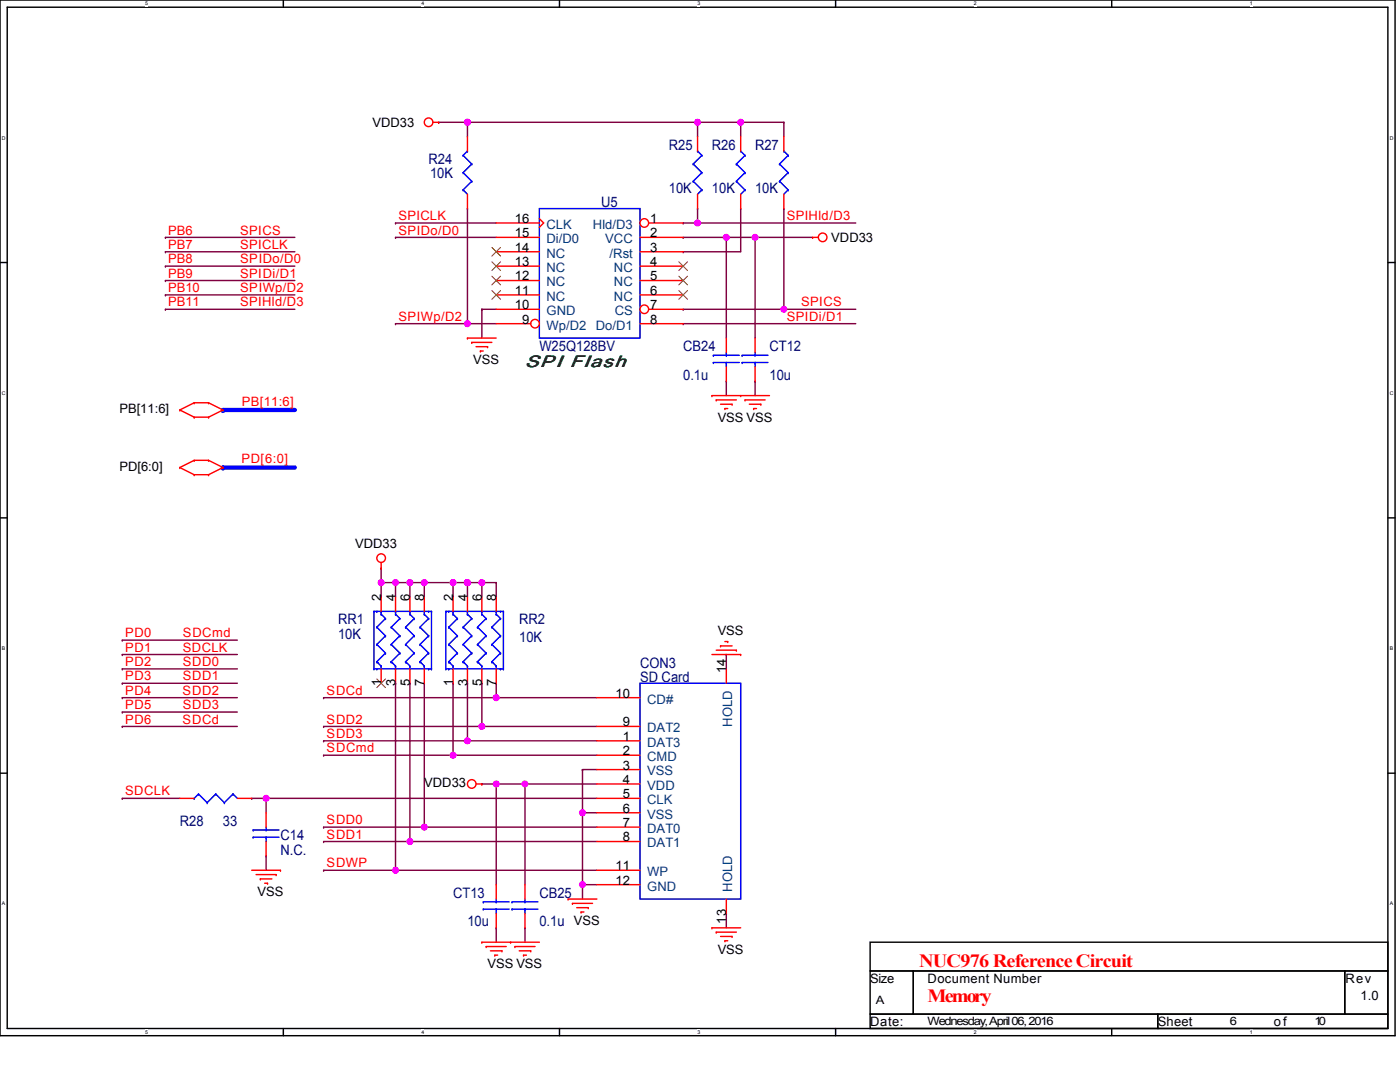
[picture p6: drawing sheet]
<svg xmlns="http://www.w3.org/2000/svg" width="279mm" height="216mm" viewBox="0 0 279 216" stroke-linecap="round" stroke-linejoin="round" font-family="sans-serif">
<path d="M0 0h278.4v206.7h-278.4zM1.4 1.4h275.6v203.8h-275.6z" fill="none" stroke="#000" stroke-width=".29"/>
<g fill="#fff">
<path d="M29 .2h.6v1.1h-.6z"/>
<path d="M29 205.4h.6v1.1h-.6z"/>
</g>
<path d="M56.5 0v1.4M56.5 205.2v1.5" fill="none" stroke="#000" stroke-width=".29"/>
<g fill="#fff">
<path d="M84.1 .2h.6v1.1h-.6z"/>
<path d="M84.1 205.4h.6v1.1h-.6z"/>
</g>
<path d="M111.7 0v1.4M111.7 205.2v1.5" fill="none" stroke="#000" stroke-width=".29"/>
<g fill="#fff">
<path d="M139.2 .2h.6v1.1h-.6z"/>
<path d="M139.2 205.4h.6v1.1h-.6z"/>
</g>
<path d="M166.8 0v1.4M166.8 205.2v1.5" fill="none" stroke="#000" stroke-width=".29"/>
<g fill="#fff">
<path d="M194.3 .2h.6v1.1h-.6z"/>
<path d="M194.3 205.4h.6v1.1h-.6z"/>
</g>
<path d="M221.9 0v1.4M221.9 205.2v1.5" fill="none" stroke="#000" stroke-width=".29"/>
<g fill="#fff">
<path d="M249.4 .2h.6v1.1h-.6z"/>
<path d="M249.4 205.4h.6v1.1h-.6z"/>
<path d="M.4 26.9h.7v1.2h-.7z"/>
<path d="M277.3 26.9h.8v1.2h-.8z"/>
<path d="M.4 77.9h.7v1.1h-.7z"/>
<path d="M277.3 77.9h.8v1.1h-.8z"/>
</g>
<path d="M0 52.4h1.4M277 52.4h1.4" fill="none" stroke="#000" stroke-width=".29"/>
<g fill="#fff">
<path d="M.4 128.8h.7v1.2h-.7z"/>
<path d="M277.3 128.8h.7v1.2h-.7z"/>
</g>
<path d="M0 103.3h1.4M277 103.3h1.4" fill="none" stroke="#000" stroke-width=".29"/>
<g fill="#fff">
<path d="M.4 179.7h.7v1.2h-.7z"/>
<path d="M277.3 179.7h.7v1.2h-.7z"/>
</g>
<path d="M0 154.3h1.4M277 154.3h1.4" fill="none" stroke="#000" stroke-width=".29"/>
<g fill="none" stroke="#800040" stroke-width=".29">
<path d="M87.5 24.4h.1M87.5 24.4h68.9M93.3 24.4h.1M93.3 24.4v2.9M139.2 24.4h.1M139.2 24.4v2.9M147.8 24.4h.1M147.8 24.4v2.9M156.4 24.4h.1M156.4 24.4v2.9M33 47.4h.1M33 50.2h.1"/>
<path d="M33 56h.1M33 53.1h.1M33 58.8h.1M33 47.4h25.8M33 50.2h25.8M33 56h25.8M33 53.1h25.8M33 58.8h25.8M78.9 47.4h.1M78.9 44.5h.1M78.9 47.4h20.1M78.9 44.5h20.1"/>
<path d="M136.3 50.2h.1M136.3 47.4h.1M136.3 47.4h25.9M139.2 44.5h.1M139.2 44.5h31.6M145 47.4h.1M145 47.4v20.1M147.8 41.6h.1M147.8 41.6v8.6h-11.5M150.7 47.4h.1M150.7 47.4v20.1M33 61.7h.1"/>
<path d="M33 61.7h25.8M78.9 64.6h.1M78.9 64.6h14.4M96.2 61.7h.1M96.2 61.7v5.8M96.2 61.7h2.8M136.3 64.6h.1M136.3 61.7h.1M136.3 61.7h20.1M136.3 64.6h34.5M145 76.1h.1M145 76.1v2.8"/>
<path d="M150.7 76.1h.1M150.7 76.1v2.8M76.1 113.4h.1M76.1 116.2h.1M76.1 113.4v5.7M76.1 116.2h22.9M78.9 116.2h.1M78.9 116.2v2.9M81.8 116.2h.1M81.8 116.2v2.9M84.7 116.2h.1M84.7 116.2v2.9"/>
<path d="M90.4 116.2h.1M90.4 116.2v2.9M93.3 116.2h.1M93.3 116.2v2.9M96.2 116.2h.1M96.2 116.2v2.9M99 116.2h.1M99 116.2v2.9M24.4 127.7h.1M24.4 130.6h.1M24.4 133.5h.1M24.4 139.2h.1"/>
<path d="M24.4 136.3h.1M24.4 139.2h23M24.4 127.7h23M24.4 130.6h23M24.4 133.5h23M24.4 136.3h23M64.6 139.2h.1M64.6 139.2h54.5M78.9 136.3h.1M78.9 136.3v37.4M81.8 136.3h.1M81.8 136.3v31.6"/>
<path d="M84.7 136.3h.1M84.7 136.3v28.7M90.4 136.3h.1M90.4 136.3v14.4M93.3 136.3h.1M93.3 136.3v11.5M96.2 136.3h.1M96.2 136.3v8.7M99 136.3h.1M99 139.2h.1M99 136.3v2.9M145 130.6h.1"/>
<path d="M145 130.6v2.9M24.4 159.3h.1M24.4 145h.1M24.4 142.1h.1M24.4 145h23M24.4 159.3h11.5M24.4 142.1h23M50.2 159.3h.1M50.2 159.3h68.9M53.1 159.3h.1M53.1 159.3v2.9M64.6 145h.1"/>
<path d="M64.6 147.8h.1M64.6 150.7h.1M64.6 145h54.5M64.6 147.8h54.5M64.6 150.7h54.5M90.4 150.7h.1M93.3 147.8h.1M96.2 156.4h.1M96.2 145h.1M96.2 156.4h22.9M99 156.4h.1M99 156.4v20.1"/>
<path d="M104.8 156.4h.1M104.8 156.4v20.1M116.2 153.6h.1M116.2 153.6v25.8M116.2 153.6h2.9M53.1 170.8h.1M53.1 170.8v2.9M64.6 165h.1M64.6 167.9h.1M64.6 173.7h.1M64.6 165h54.5M64.6 167.9h54.5"/>
<path d="M64.6 173.7h54.5M78.9 173.7h.1M81.8 167.9h.1M84.7 165h.1M116.2 162.2h.1M116.2 176.5h.1M116.2 162.2h2.9M116.2 176.5h2.9M99 185.1h.1M99 185.1v2.9M104.8 185.1h.1M104.8 185.1v2.9"/>
<path d="M145 182.3h.1M145 182.3v2.8"/>
</g>
<path d="M44.5 93.3h14.3" fill="none" stroke="#00f" stroke-width=".86"/>
<circle cx="44.5" cy="93.3" r=".43" fill="#00f"/>
<path d="M44.5 81.8h14.3" fill="none" stroke="#00f" stroke-width=".86"/>
<circle cx="44.5" cy="81.8" r=".43" fill="#00f"/>
<path d="M93.3 41.6h.1M93.3 41.6v23M136.3 44.5h.1M139.2 41.6h.1M139.2 41.6v2.9h-2.9M156.4 41.6h.1M156.4 41.6v20.1M93.3 64.6h.1M93.3 64.6h5.7M156.4 61.7h.1M156.4 61.7h14.4" fill="none" stroke="#800040" stroke-width=".29"/>
<g fill="none" stroke="#f00" stroke-width=".29">
<path d="M86.4 24.4h1.1M87.5 24.4h.1M93.3 27.3v2.8M93.3 38.8v2.8M147.8 27.3v2.8M147.8 38.8v2.8M162.2 47.4h.1M162.2 47.4h1.1M93.3 67.5h.1M93.3 67.5h5.7M94.2 68.3h.1M94.2 68.3h4"/>
<path d="M95 69.2h2.3M95.9 70h.1M95.9 70h.5M97.3 69.2h.1M142.1 78.9h.1M142.1 78.9h11.5M142.9 79.8h.1M142.9 79.8h4.1M145 67.5v2.8M145 73.2v2.9M147.8 78.9h.1M148.7 79.8h.1"/>
<path d="M148.7 79.8h4M150.7 67.5v2.8M150.7 73.2v2.9M35.9 81.8h.1M35.9 93.3h.1M35.9 81.8l2.9 1.4M35.9 93.3l2.9 1.4M38.8 80.4h.1M38.8 83.2h.1M38.8 91.9h.1M38.8 94.7h.1M38.8 80.4l-2.9 1.4"/>
<path d="M38.8 80.4h2.8M38.8 83.2h2.8M38.8 91.9l-2.9 1.4M38.8 91.9h2.8M38.8 94.7h2.8M41.6 80.4h.1M41.6 83.2h.1M41.6 91.9h.1M41.6 94.7h.1M41.6 80.4l2.9 1.4M41.6 91.9l2.9 1.4M44.5 81.8h.1"/>
<path d="M44.5 93.3h.1M44.5 81.8l-2.9 1.4M44.5 93.3l-2.9 1.4M143.8 80.7h2.3M144.7 81.5h.1M144.7 81.5h.5M146.1 80.7h.1M149.5 80.7h2.3M150.4 81.5h.1M150.4 81.5h.6M151.8 80.7h.1M76.1 113.4h.1"/>
<path d="M76.1 112.2v1.2M90.4 119.1v2.9M93.3 119.1v2.9M96.2 119.1v2.9M99 119.1v2.9M90.4 133.5v2.8M93.3 133.5v2.8M96.2 133.5v2.8M99 133.5v2.8M119.1 139.2h8.6M142.1 130.6h5.7M142.9 129.7h4.1"/>
<path d="M143.8 128.9h.1M143.8 128.9h2.3M144.7 128h.5M145 133.5v2.8M145.2 128h.1M147 129.7h.1M147.8 130.6h.1M95 156.4h1.2M96.2 156.4h.1M119.1 156.4h8.6M119.1 159.3h8.6M119.1 153.6h8.6"/>
<path d="M119.1 150.7h8.6M119.1 147.8h8.6M119.1 145h8.6M50.2 173.7h5.8M51.1 174.5h4M52 175.4h.1M52 175.4h2.3M52.8 176.2h.6M53.1 162.2v2.8M53.1 167.9v2.9M53.4 176.2h.1M55.1 174.5h.1"/>
<path d="M56 173.7h.1M99 176.5v2.9M113.4 179.4h.1M113.4 179.4h5.7M119.1 173.7h8.6M119.1 167.9h8.6M119.1 165h8.6M119.1 162.2h8.6M119.1 176.5h8.6M145 179.4v2.9M96.2 188h.1M96.2 188h11.4"/>
<path d="M97 188.9h.1M97 188.9h4M97.9 189.7h2.3M98.7 190.6h.1M98.7 190.6h.6M99 182.3v2.8M100.2 189.7h.1M101.9 188h.1M102.8 188.9h.1M102.8 188.9h4M103.6 189.7h2.3M104.5 190.6h.1"/>
<path d="M104.5 190.6h.6M105.9 189.7h.1M114.2 180.3h.1M114.2 180.3h4.1M115.1 181.1h2.3M116 182h.1M116 182h.5M117.4 181.1h.1M142.1 185.1h.1M142.1 185.1h5.7M142.9 186h.1M142.9 186h4.1"/>
<path d="M143.8 186.9h2.3M144.7 187.7h.1M144.7 187.7h.5M146.1 186.9h.1"/>
<circle cx="85.5" cy="24.4" r=".86"/>
<circle cx="164.2" cy="47.4" r=".86"/>
<circle cx="76.1" cy="111.4" r=".86"/>
<circle cx="94.1" cy="156.4" r=".86"/>
</g>
<path d="M173.7 188h103.3v5.7h-103.3zM173.7 193.7h8.6v8.7h-8.6zM182.3 193.7h86.1v8.7h-86.1zM268.4 193.7h8.6v8.7h-8.6zM173.7 202.4h57.4v2.8h-57.4zM231.1 202.4h45.9v2.8h-45.9z" fill="none" stroke="#000" stroke-width=".29"/>
<g fill="none" stroke="#00f" stroke-width=".29">
<path d="M92.4 37.9h.1M92.4 34.4h.1M92.4 31h.1M92.4 37.9l.9 .9M92.4 34.4l1.8 1.8M92.4 31l1.8 1.7M93.3 30.1h.1M93.3 30.1l-.9 .9M94.2 36.2h.1M94.2 32.7h.1M94.2 36.2l-1.8 1.7M94.2 32.7l-1.8 1.7"/>
<path d="M147 36.2h.1M147 32.7h.1M147 36.2l1.7 1.7M147 32.7l1.7 1.7M147.8 30.1h.1M147.8 30.1l.9 .9M148.7 37.9h.1M148.7 34.4h.1M148.7 31h.1M148.7 37.9l-.9 .9M148.7 34.4l-1.7 1.8M148.7 31l-1.7 1.7"/>
<path d="M107.6 41.6h20.1v25.9h-20.1zM142.4 72.3h.1M142.4 70.9h.1M142.4 72.3h5.1M142.4 70.9h5.1M145 70.9h.1M145 72.3h.1M145 70.3v.6M145 72.3v.9M148.1 72.3h.1M148.1 70.9h.1M148.1 72.3h5.2"/>
<path d="M148.1 70.9h5.2M150.7 70.9h.1M150.7 72.3h.1M150.7 70.3v.6M150.7 72.3v.9M89 122h.1M89 133.5h.1M89 133.5h11.5M89 122h11.5M89 122v11.5M89.6 132h.1M89.6 128.6h.1"/>
<path d="M89.6 125.1h.1M89.6 122h.1M89.6 133.5h.1M89.6 132l.2 .3M89.6 132l.8 .9M89.6 128.6l1.7 1.7M89.6 125.1l1.7 1.8M90.4 132.9h.1M90.4 122.6h.1M90.4 122h.1M90.4 122v.6M90.4 132.9v.6"/>
<path d="M90.4 122.6l.9 .8M91.3 130.3h.1M91.3 126.9h.1M91.3 123.4h.1M91.3 130.3l-1.7 1.7M91.3 126.9l-1.7 1.7M91.3 123.4l-1.7 1.7M92.4 132h.1M92.4 128.6h.1M92.4 125.1h.1M92.4 132l.3 .3M92.4 132l.9 .9"/>
<path d="M92.4 128.6l1.8 1.7M92.4 125.1l1.8 1.8M93.3 132.9h.1M93.3 122.6h.1M93.3 122h.1M93.3 122v.6M93.3 132.9v.6M93.3 122.6l.9 .8M94.2 130.3h.1M94.2 126.9h.1M94.2 123.4h.1M94.2 130.3l-1.8 1.7"/>
<path d="M94.2 126.9l-1.8 1.7M94.2 123.4l-1.8 1.7M95.3 132h.1M95.3 128.6h.1M95.3 125.1h.1M95.3 132l.3 .3M95.3 132l.9 .9M95.3 128.6l1.7 1.7M95.3 125.1l1.7 1.8M96.2 132.9h.1M96.2 122.6h.1M96.2 122h.1"/>
<path d="M96.2 122v.6M96.2 132.9v.6M96.2 122.6l.8 .8M97 130.3h.1M97 126.9h.1M97 123.4h.1M97 130.3l-1.7 1.7M97 126.9l-1.7 1.7M97 123.4l-1.7 1.7M98.2 132h.1M98.2 128.6h.1M98.2 125.1h.1"/>
<path d="M98.2 132l.3 .3M98.2 132l.8 .9M98.2 128.6l1.7 1.7M98.2 125.1l1.7 1.8M99 132.9h.1M99 122.6h.1M99 122h.1M99 122v.6M99 132.9v.6M99 122.6l.9 .8M99.9 130.3h.1M99.9 126.9h.1"/>
<path d="M99.9 123.4h.1M99.9 133.5h.1M99.9 122h.1M99.9 130.3l-1.7 1.7M99.9 126.9l-1.7 1.7M99.9 123.4l-1.7 1.7M100.5 133.5h.1M100.5 122h.1M100.5 122v11.5M127.7 136.3h20.1v43.1h-20.1zM50.5 167h.1M50.5 165.6h.1"/>
<path d="M50.5 167h5.2M50.5 165.6h5.2M53.1 165.6h.1M53.1 167h.1M53.1 165v.6M53.1 167v.9M96.4 180h.1M96.4 180h5.2M99 180h.1M99 179.4v.6M96.4 181.4h.1M96.4 181.4h5.2"/>
<path d="M99 181.4h.1M99 181.4v.9"/>
</g>
<circle cx="128.6" cy="44.5" r=".86" fill="#fff"/>
<g fill="none" stroke="#f00" stroke-width=".29">
<path d="M127.7 47.4h8.6M127.7 50.2h8.6M127.7 53.1h8.6M127.7 56h8.6M127.7 58.8h8.6M129.5 44.5h6.8"/>
<circle cx="128.6" cy="44.5" r=".86"/>
</g>
<path d="M135.5 52.2l1.7 1.8M135.5 55.1l1.7 1.7M135.5 58l1.7 1.7M137.2 52.2l-1.7 1.8M137.2 55.1l-1.7 1.7M137.2 58l-1.7 1.7" fill="none" stroke="#804000" stroke-width=".2"/>
<circle cx="128.6" cy="61.7" r=".86" fill="#fff"/>
<g fill="none" stroke="#f00" stroke-width=".29">
<path d="M127.7 64.6h8.6M129.5 61.7h6.8"/>
<circle cx="128.6" cy="61.7" r=".86"/>
</g>
<circle cx="106.8" cy="64.6" r=".86" fill="#fff"/>
<g fill="none" stroke="#f00" stroke-width=".29">
<path d="M139.2 27.3v2.8M139.2 38.8v2.8M156.4 27.3v2.8M156.4 38.8v2.8M99 58.8h8.6M99 56h8.6M99 53.1h8.6M99 50.2h8.6M99 47.4h8.6M99 44.5h8.6M107.6 43.6l.9 .9-.9 .9M99 64.6h6.9"/>
<path d="M99 61.7h8.6M76.1 119.1v2.9M78.9 119.1v2.9M81.8 119.1v2.9M84.7 119.1v2.9M76.1 133.5v2.8M78.9 133.5v2.8M81.8 133.5v2.8M84.7 133.5v2.8M35.9 159.3h2.9M47.4 159.3h2.8M104.8 176.5v2.9"/>
<path d="M104.8 182.3v2.8"/>
<circle cx="106.8" cy="64.6" r=".86"/>
</g>
<path d="M98.2 58l1.7 1.7M98.2 55.1l1.7 1.7M98.2 52.2l1.7 1.8M98.2 49.4l1.7 1.7M99.9 58l-1.7 1.7M99.9 55.1l-1.7 1.7M99.9 52.2l-1.7 1.8M99.9 49.4l-1.7 1.7M75.2 135.5l1.7 1.7M76.9 135.5l-1.7 1.7" fill="none" stroke="#804000" stroke-width=".2"/>
<g fill="none" stroke="#00f" stroke-width=".29">
<path d="M138.3 36.2h.1M138.3 32.7h.1M138.3 36.2l1.8 1.7M138.3 32.7l1.8 1.7M139.2 30.1h.1M139.2 30.1l.9 .9M140.1 37.9h.1M140.1 34.4h.1M140.1 31h.1M140.1 37.9l-.9 .9M140.1 34.4l-1.8 1.8M140.1 31l-1.8 1.7"/>
<path d="M155.6 36.2h.1M155.6 32.7h.1M155.6 36.2l1.7 1.7M155.6 32.7l1.7 1.7M156.4 30.1h.1M156.4 30.1l.9 .9M157.3 37.9h.1M157.3 34.4h.1M157.3 31h.1M157.3 37.9l-.9 .9M157.3 34.4l-1.7 1.8M157.3 31l-1.7 1.7"/>
<path d="M74.6 122h.1M74.6 133.5h.1M74.6 133.5h11.5M74.6 122h11.5M74.6 122v11.5M75.2 132h.1M75.2 128.6h.1M75.2 125.1h.1M75.2 122h.1M75.2 133.5h.1M75.2 132l.3 .3M75.2 132l.9 .9"/>
<path d="M75.2 128.6l1.7 1.7M75.2 125.1l1.7 1.8M76.1 132.9h.1M76.1 122.6h.1M76.1 122h.1M76.1 122v.6M76.1 132.9v.6M76.1 122.6l.8 .8M76.9 130.3h.1M76.9 126.9h.1M76.9 123.4h.1M76.9 130.3l-1.7 1.7"/>
<path d="M76.9 126.9l-1.7 1.7M76.9 123.4l-1.7 1.7M78.1 132h.1M78.1 128.6h.1M78.1 125.1h.1M78.1 132l.3 .3M78.1 132l.8 .9M78.1 128.6l1.7 1.7M78.1 125.1l1.7 1.8M78.9 132.9h.1M78.9 122.6h.1M78.9 122h.1"/>
<path d="M78.9 122v.6M78.9 132.9v.6M78.9 122.6l.9 .8M79.8 130.3h.1M79.8 126.9h.1M79.8 123.4h.1M79.8 130.3l-1.7 1.7M79.8 126.9l-1.7 1.7M79.8 123.4l-1.7 1.7M80.9 132h.1M80.9 128.6h.1M80.9 125.1h.1"/>
<path d="M80.9 132l.3 .3M80.9 132l.9 .9M80.9 128.6l1.8 1.7M80.9 125.1l1.8 1.8M81.8 132.9h.1M81.8 122.6h.1M81.8 122h.1M81.8 122v.6M81.8 132.9v.6M81.8 122.6l.9 .8M82.7 130.3h.1M82.7 126.9h.1"/>
<path d="M82.7 123.4h.1M82.7 130.3l-1.8 1.7M82.7 126.9l-1.8 1.7M82.7 123.4l-1.8 1.7M83.8 132h.1M83.8 128.6h.1M83.8 125.1h.1M83.8 132l.3 .3M83.8 132l.9 .9M83.8 128.6l1.7 1.7M83.8 125.1l1.7 1.8M84.7 132.9h.1"/>
<path d="M84.7 122.6h.1M84.7 122h.1M84.7 122v.6M84.7 132.9v.6M84.7 122.6l.8 .8M85.5 130.3h.1M85.5 126.9h.1M85.5 123.4h.1M85.5 133.5h.1M85.5 122h.1M85.5 130.3l-1.7 1.7M85.5 126.9l-1.7 1.7"/>
<path d="M85.5 123.4l-1.7 1.7M86.1 133.5h.1M86.1 122h.1M86.1 122v11.5M38.8 159.3h.1M39.6 158.4h.1M39.6 158.4l1.7 1.8M39.6 158.4l-.8 .9M43.1 158.4h.1M43.1 158.4l1.7 1.8M43.1 158.4l-1.8 1.8M46.5 158.4h.1"/>
<path d="M46.5 158.4l.9 .9M46.5 158.4l-1.7 1.8M41.3 160.2h.1M44.8 160.2h.1M102.2 180h.1M102.2 180h5.2M104.8 180h.1M104.8 179.4v.6M102.2 181.4h.1M102.2 181.4h5.2M104.8 181.4h.1M104.8 181.4v.9"/>
</g>
<circle cx="116.2" cy="162.2" r=".57" fill="#f0f"/>
<circle cx="116.2" cy="162.2" r=".57" fill="none" stroke="#f0f" stroke-width=".29"/>
<circle cx="78.9" cy="116.2" r=".57" fill="#f0f"/>
<circle cx="78.9" cy="116.2" r=".57" fill="none" stroke="#f0f" stroke-width=".29"/>
<circle cx="84.7" cy="116.2" r=".57" fill="#f0f"/>
<circle cx="84.7" cy="116.2" r=".57" fill="none" stroke="#f0f" stroke-width=".29"/>
<circle cx="81.8" cy="116.2" r=".57" fill="#f0f"/>
<circle cx="81.8" cy="116.2" r=".57" fill="none" stroke="#f0f" stroke-width=".29"/>
<circle cx="93.3" cy="116.2" r=".57" fill="#f0f"/>
<circle cx="93.3" cy="116.2" r=".57" fill="none" stroke="#f0f" stroke-width=".29"/>
<circle cx="90.4" cy="116.2" r=".57" fill="#f0f"/>
<circle cx="90.4" cy="116.2" r=".57" fill="none" stroke="#f0f" stroke-width=".29"/>
<circle cx="96.2" cy="116.2" r=".57" fill="#f0f"/>
<circle cx="96.2" cy="116.2" r=".57" fill="none" stroke="#f0f" stroke-width=".29"/>
<circle cx="76.1" cy="116.2" r=".57" fill="#f0f"/>
<circle cx="76.1" cy="116.2" r=".57" fill="none" stroke="#f0f" stroke-width=".29"/>
<circle cx="93.3" cy="116.2" r=".57" fill="#f0f"/>
<circle cx="93.3" cy="116.2" r=".57" fill="none" stroke="#f0f" stroke-width=".29"/>
<circle cx="99" cy="156.4" r=".57" fill="#f0f"/>
<circle cx="99" cy="156.4" r=".57" fill="none" stroke="#f0f" stroke-width=".29"/>
<circle cx="150.7" cy="47.4" r=".57" fill="#f0f"/>
<circle cx="150.7" cy="47.4" r=".57" fill="none" stroke="#f0f" stroke-width=".29"/>
<circle cx="93.3" cy="24.4" r=".57" fill="#f0f"/>
<circle cx="93.3" cy="24.4" r=".57" fill="none" stroke="#f0f" stroke-width=".29"/>
<circle cx="53.1" cy="159.3" r=".57" fill="#f0f"/>
<circle cx="53.1" cy="159.3" r=".57" fill="none" stroke="#f0f" stroke-width=".29"/>
<circle cx="99" cy="139.2" r=".57" fill="#f0f"/>
<circle cx="99" cy="139.2" r=".57" fill="none" stroke="#f0f" stroke-width=".29"/>
<circle cx="84.7" cy="165" r=".57" fill="#f0f"/>
<circle cx="84.7" cy="165" r=".57" fill="none" stroke="#f0f" stroke-width=".29"/>
<circle cx="104.8" cy="156.4" r=".57" fill="#f0f"/>
<circle cx="104.8" cy="156.4" r=".57" fill="none" stroke="#f0f" stroke-width=".29"/>
<circle cx="116.2" cy="176.5" r=".57" fill="#f0f"/>
<circle cx="116.2" cy="176.5" r=".57" fill="none" stroke="#f0f" stroke-width=".29"/>
<circle cx="93.3" cy="147.8" r=".57" fill="#f0f"/>
<circle cx="93.3" cy="147.8" r=".57" fill="none" stroke="#f0f" stroke-width=".29"/>
<circle cx="90.4" cy="150.7" r=".57" fill="#f0f"/>
<circle cx="90.4" cy="150.7" r=".57" fill="none" stroke="#f0f" stroke-width=".29"/>
<circle cx="78.9" cy="173.6" r=".57" fill="#f0f"/>
<circle cx="78.9" cy="173.6" r=".57" fill="none" stroke="#f0f" stroke-width=".29"/>
<circle cx="81.8" cy="167.9" r=".57" fill="#f0f"/>
<circle cx="81.8" cy="167.9" r=".57" fill="none" stroke="#f0f" stroke-width=".29"/>
<circle cx="96.2" cy="144.9" r=".57" fill="#f0f"/>
<circle cx="96.2" cy="144.9" r=".57" fill="none" stroke="#f0f" stroke-width=".29"/>
<circle cx="93.3" cy="24.4" r=".57" fill="#f0f"/>
<circle cx="93.3" cy="24.4" r=".57" fill="none" stroke="#f0f" stroke-width=".29"/>
<circle cx="139.2" cy="24.4" r=".57" fill="#f0f"/>
<circle cx="139.2" cy="24.4" r=".57" fill="none" stroke="#f0f" stroke-width=".29"/>
<circle cx="147.8" cy="24.4" r=".57" fill="#f0f"/>
<circle cx="147.8" cy="24.4" r=".57" fill="none" stroke="#f0f" stroke-width=".29"/>
<circle cx="144.9" cy="47.4" r=".57" fill="#f0f"/>
<circle cx="144.9" cy="47.4" r=".57" fill="none" stroke="#f0f" stroke-width=".29"/>
<circle cx="156.4" cy="61.7" r=".57" fill="#f0f"/>
<circle cx="156.4" cy="61.7" r=".57" fill="none" stroke="#f0f" stroke-width=".29"/>
<circle cx="93.3" cy="64.6" r=".57" fill="#f0f"/>
<circle cx="93.3" cy="64.6" r=".57" fill="none" stroke="#f0f" stroke-width=".29"/>
<circle cx="139.2" cy="44.5" r=".57" fill="#f0f"/>
<circle cx="139.2" cy="44.5" r=".57" fill="none" stroke="#f0f" stroke-width=".29"/>
<g font-size="3.7" fill="#f00">
<text x="183.4" y="193">NUC976 Reference Circuit</text>
<text x="185.1" y="199.9">Memory</text>
</g>
<g font-size="3.4" fill="#008000">
<text x="104.8" y="73.3">SP I Flash</text>
<text x="104.9" y="73.2">SPI Flash</text>
</g>
<g font-size="2.9" fill="#000080">
<text x="133.5" y="29.9">R25</text>
<text x="142.1" y="29.9">R26</text>
<text x="150.7" y="29.9">R27</text>
<text x="85.5" y="32.7">R24</text>
<text x="85.8" y="35.6">10K</text>
<text x="120" y="41.4">U5</text>
<text x="133.5" y="38.5">10K</text>
<text x="142.1" y="38.5">10K</text>
<text x="150.7" y="38.5">10K</text>
<text x="107.6" y="70.1">W25Q128BV</text>
<text x="136.3" y="70.1">CB24</text>
<text x="153.6" y="70.1">CT12</text>
<text x="136.3" y="75.8">0.1u</text>
<text x="153.6" y="75.8">10u</text>
<text x="67.5" y="124.6">RR1</text>
<text x="103.6" y="124.6">RR2</text>
<text x="67.5" y="127.5">10K</text>
<text x="103.6" y="128">10K</text>
<text x="127.7" y="133.2">CON3</text>
<text x="127.7" y="136.1">SD Card</text>
<text x="35.9" y="164.8">R28</text>
<text x="44.5" y="164.8">33</text>
<text x="56" y="167.6">C14</text>
<text x="56" y="170.5">N.C.</text>
<text x="90.4" y="179.1">CT13</text>
<text x="107.6" y="179.1">CB25</text>
<text x="93.3" y="184.9">10u</text>
<text x="107.6" y="184.9">0.1u</text>
</g>
<g font-size="2.6">
<text x="74.3" y="25.3">VDD33</text>
<text x="102.7" y="47.4">15</text>
<text x="102.7" y="44.5">16</text>
<text x="129.7" y="44.5">1</text>
<text x="129.7" y="47.4">2</text>
<text x="102.7" y="53.1">13</text>
<text x="102.7" y="50.2">14</text>
<text x="129.7" y="50.2">3</text>
<text x="129.7" y="53.1">4</text>
<text x="165.9" y="48.3">VDD33</text>
<text x="102.7" y="58.8">11</text>
<text x="102.7" y="56">12</text>
<text x="129.7" y="56">5</text>
<text x="129.7" y="58.8">6</text>
<text x="102.7" y="61.7">10</text>
<text x="104.2" y="64.6">9</text>
<text x="129.7" y="61.7">7</text>
<text x="129.7" y="64.6">8</text>
<text x="94.4" y="72.7">VSS</text>
<text x="23.8" y="82.4">PB[11:6]</text>
<text x="143.2" y="84.1">VSS VSS</text>
<text x="23.8" y="93.9">PD[6:0]</text>
<text x="70.9" y="109.4">VDD33</text>
<text x="76.1" y="120" transform="rotate(-90 76.1 120)">2</text>
<text x="78.9" y="120" transform="rotate(-90 78.9 120)">4</text>
<text x="81.8" y="120" transform="rotate(-90 81.8 120)">6</text>
<text x="84.7" y="120" transform="rotate(-90 84.7 120)">8</text>
<text x="90.4" y="120" transform="rotate(-90 90.4 120)">2</text>
<text x="93.3" y="120" transform="rotate(-90 93.3 120)">4</text>
<text x="96.2" y="120" transform="rotate(-90 96.2 120)">6</text>
<text x="99" y="120" transform="rotate(-90 99 120)">8</text>
<text x="143.2" y="126.6">VSS</text>
<text x="76.1" y="136.9" transform="rotate(-90 76.1 136.9)">1</text>
<text x="78.9" y="136.9" transform="rotate(-90 78.9 136.9)">3</text>
<text x="81.8" y="136.9" transform="rotate(-90 81.8 136.9)">5</text>
<text x="84.7" y="136.9" transform="rotate(-90 84.7 136.9)">7</text>
<text x="90.4" y="136.9" transform="rotate(-90 90.4 136.9)">1</text>
<text x="93.3" y="136.9" transform="rotate(-90 93.3 136.9)">3</text>
<text x="96.2" y="136.9" transform="rotate(-90 96.2 136.9)">5</text>
<text x="99" y="136.9" transform="rotate(-90 99 136.9)">7</text>
<text x="144.9" y="134.3" transform="rotate(-90 144.9 134.3)">14</text>
<text x="122.8" y="139.2">10</text>
<text x="124.3" y="147.8">1</text>
<text x="124.3" y="144.9">9</text>
<text x="124.3" y="153.6">3</text>
<text x="124.3" y="150.7">2</text>
<text x="84.7" y="157">VDD33</text>
<text x="124.3" y="159.3">5</text>
<text x="124.3" y="156.4">4</text>
<text x="124.3" y="167.9">8</text>
<text x="124.3" y="165">7</text>
<text x="124.3" y="162.2">6</text>
<text x="122.8" y="173.6">11</text>
<text x="51.4" y="178.9">VSS</text>
<text x="122.8" y="176.5">12</text>
<text x="114.5" y="184.6">VSS</text>
<text x="144.9" y="184.3" transform="rotate(-90 144.9 184.3)">13</text>
<text x="143.2" y="190.3">VSS</text>
<text x="97.3" y="193.2">VSS VSS</text>
<text x="173.7" y="196.1">Size</text>
<text x="185.1" y="196.1">Document Number</text>
<text x="268.5" y="196.1">Rev</text>
<text x="271.5" y="199.5">1.0</text>
<text x="173.7" y="204.7">Date:</text>
<text x="231.1" y="204.7">Sheet</text>
<text x="254.2" y="204.7">of</text>
</g>
<g font-size="2.6" fill="#f00">
<text x="33.6" y="46.8">PB6</text>
<text x="47.9" y="46.8">SPICS</text>
<text x="79.5" y="46.8">SPIDo/D0</text>
<text x="79.5" y="43.9">SPICLK</text>
<text x="157" y="43.9">SPIHld/D3</text>
<text x="33.6" y="49.7">PB7</text>
<text x="33.6" y="52.5">PB8</text>
<text x="47.9" y="49.7">SPICLK</text>
<text x="47.9" y="52.5">SPIDo/D0</text>
<text x="33.6" y="55.4">PB9</text>
<text x="33.6" y="58.3">PB10</text>
<text x="47.9" y="58.3">SPIWp/D2</text>
<text x="47.9" y="55.4">SPIDi/D1</text>
<text x="33.6" y="61.1">PB11</text>
<text x="47.9" y="61.1">SPIHld/D3</text>
<text x="79.5" y="64">SPIWp/D2</text>
<text x="157" y="64">SPIDi/D1</text>
<text x="159.9" y="61.1">SPICS</text>
<text x="48.3" y="80.9">PB[11:6]</text>
<text x="48.2" y="92.4">PD[6:0]</text>
<text x="25" y="127.2">PD0</text>
<text x="25" y="130">PD1</text>
<text x="36.5" y="127.2">SDCmd</text>
<text x="36.5" y="130">SDCLK</text>
<text x="25" y="132.9">PD2</text>
<text x="25" y="135.8">PD3</text>
<text x="36.5" y="132.9">SDD0</text>
<text x="36.5" y="135.8">SDD1</text>
<text x="25" y="138.6">PD4</text>
<text x="25" y="141.5">PD5</text>
<text x="36.5" y="138.6">SDD2</text>
<text x="36.5" y="141.5">SDD3</text>
<text x="65.2" y="138.6">SDCd</text>
<text x="25" y="144.4">PD6</text>
<text x="36.5" y="144.4">SDCd</text>
<text x="65.2" y="144.4">SDD2</text>
<text x="65.2" y="147.3">SDD3</text>
<text x="65.2" y="150.1">SDCmd</text>
<text x="25" y="158.7">SDCLK</text>
<text x="65.2" y="164.5">SDD0</text>
<text x="65.2" y="167.3">SDD1</text>
<text x="65.2" y="173.1">SDWP</text>
</g>
<g font-size="2.6" fill="#004080">
<text x="109.1" y="45.7">CLK</text>
<text x="118.3" y="45.7">Hld/D3</text>
<text x="109.1" y="51.4">NC</text>
<text x="109.1" y="48.5">Di/D0</text>
<text x="120.8" y="48.5">VCC</text>
<text x="121.7" y="51.4">/Rst</text>
<text x="109.1" y="57.1">NC</text>
<text x="109.1" y="54.3">NC</text>
<text x="122.5" y="54.3">NC</text>
<text x="122.5" y="57.1">NC</text>
<text x="109.1" y="65.8">Wp/D2</text>
<text x="109.1" y="62.9">GND</text>
<text x="109.1" y="60">NC</text>
<text x="118.9" y="65.8">Do/D1</text>
<text x="122.5" y="60">NC</text>
<text x="122.7" y="62.9">CS</text>
<text x="129.2" y="140.4">CD#</text>
<text x="129.2" y="149">DAT3</text>
<text x="129.2" y="146.1">DAT2</text>
<text x="146.1" y="145" transform="rotate(-90 146.1 145)">HOLD</text>
<text x="129.2" y="154.7">VSS</text>
<text x="129.2" y="151.9">CMD</text>
<text x="129.2" y="160.5">CLK</text>
<text x="129.2" y="157.6">VDD</text>
<text x="129.2" y="166.2">DAT0</text>
<text x="129.2" y="163.3">VSS</text>
<text x="129.2" y="169.1">DAT1</text>
<text x="129.2" y="174.8">WP</text>
<text x="129.2" y="177.7">GND</text>
<text x="146.1" y="178" transform="rotate(-90 146.1 178)">HOLD</text>
</g>
<g font-size="2.3">
<text x="174.8" y="200.4">A</text>
<text x="185.1" y="204.4">Wednesday, April 06, 2016</text>
<text x="245.4" y="204.4">6</text>
<text x="262.3" y="204.4">10</text>
</g>
<g font-size="1">
<text x="29" y="1.1">5</text>
<text x="84.1" y="1.1">4</text>
<text x="139.2" y="1.1">3</text>
<text x="194.3" y="1.1">2</text>
<text x="249.4" y="1.1">1</text>
<text x=".4" y="27.8">D</text>
<text x="277.3" y="27.8">D</text>
<text x=".4" y="78.8">C</text>
<text x="277.3" y="78.8">C</text>
<text x=".4" y="129.7">B</text>
<text x="277.3" y="129.7">B</text>
<text x=".4" y="180.7">A</text>
<text x="277.3" y="180.7">A</text>
<text x="29" y="206.3">5</text>
<text x="84.1" y="206.3">4</text>
<text x="139.2" y="206.3">3</text>
<text x="194.3" y="206.3">2</text>
<text x="249.4" y="206.3">1</text>
</g>
</svg>
